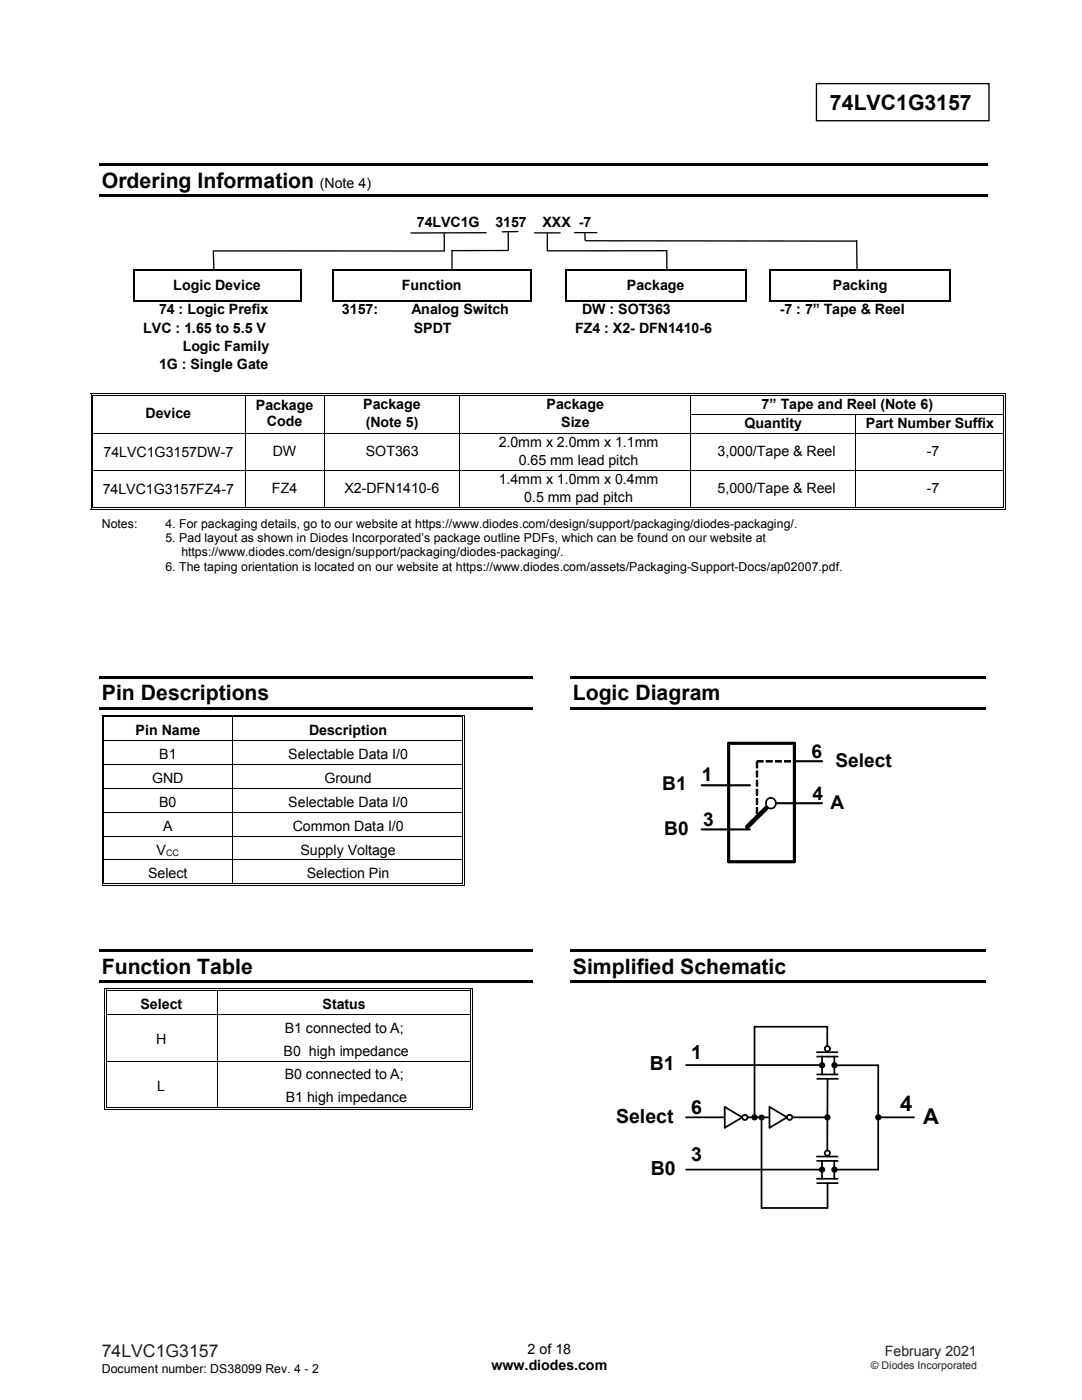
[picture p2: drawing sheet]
<svg xmlns="http://www.w3.org/2000/svg" width="216mm" height="279mm" viewBox="0 0 216 279" stroke-linecap="round" stroke-linejoin="round" font-family="sans-serif">
<path d="M162.9 16.7h34.4v7.4h-34.4z" fill-rule="evenodd" fill="#fff" stroke="#000" stroke-width=".26"/>
<g fill="#000">
<path d="M19.8 32.6h177.2v.5h-177.2z" fill-rule="evenodd"/>
<path d="M19.8 38.8h177.2v.5h-177.2z" fill-rule="evenodd"/>
<path d="M19.8 134.9h86.5v.5h-86.5z" fill-rule="evenodd"/>
<path d="M113.8 134.9h82.9v.5h-82.9z" fill-rule="evenodd"/>
<path d="M19.8 141.1h86.5v.5h-86.5z" fill-rule="evenodd"/>
<path d="M113.8 141.1h82.9v.5h-82.9z" fill-rule="evenodd"/>
<path d="M19.8 189.5h86.5v.5h-86.5z" fill-rule="evenodd"/>
<path d="M19.8 195.6h86.5v.5h-86.5z" fill-rule="evenodd"/>
<path d="M113.8 189.5h82.9v.5h-82.9z" fill-rule="evenodd"/>
<path d="M113.8 195.6h82.9v.5h-82.9z" fill-rule="evenodd"/>
<circle cx="164" cy="212.6" r=".52"/>
<circle cx="166.5" cy="212.6" r=".52"/>
<circle cx="150.6" cy="223" r=".52"/>
<circle cx="152" cy="223" r=".51"/>
<circle cx="164" cy="233.4" r=".52"/>
<circle cx="165.1" cy="223" r=".52"/>
<circle cx="166.5" cy="233.4" r=".52"/>
<circle cx="175.3" cy="223" r=".52"/>
</g>
<g fill="#000">
<path d="M26.5 53.7h.3v.4h-.3zM26.8 53.7h.4v.4h-.4zM59.9 53.7h.3v.4h-.3zM66.2 53.7h.3v.4h-.3zM66.5 53.7h.4v.4h-.4zM105.9 53.7h.3v.4h-.3zM112.7 53.7h.3v.4h-.3zM113 53.7h.4v.4h-.4zM148.8 53.7h.3v.4h-.3zM153.5 53.7h.3v.4h-.3zM153.8 53.7h.4v.4h-.4zM189.5 53.7h.3v.4h-.3z"/>
<path d="M18.1 78.5h.1v.5h-.1zM18.1 78.5h.5v.2h-.5zM18.4 78.8h.2v.2h-.2zM26.5 59.9h.3v.3h-.3zM26.8 59.9h.4v.3h-.4zM48.8 79h.2zM48.8 78.5h.5v.2h-.5zM48.8 78.8h.5v.2h-.5zM59.9 59.9h.3v.3h-.3zM64.7 79h.2zM64.7 78.5h.5v.2h-.5zM64.7 78.8h.5v.2h-.5z"/>
<path d="M66.2 59.9h.3v.3h-.3zM66.5 59.9h.4v.3h-.4zM80.6 59.9h.4v.3h-.4zM91.7 79h.2zM91.7 78.5h.5v.2h-.5zM91.7 78.8h.5v.2h-.5zM105.9 59.9h.3v.3h-.3zM112.7 59.9h.3v.3h-.3zM113 59.9h.4v.3h-.4zM137.8 79h.1zM137.8 78.5h.5v.2h-.5zM137.8 78.8h.5v.2h-.5z"/>
<path d="M148.8 59.9h.3v.3h-.3zM153.5 59.9h.3v.3h-.3zM153.8 59.9h.4v.3h-.4zM189.5 59.9h.3v.3h-.3zM200.2 78.5h.5v.2h-.5zM200.2 78.8h.1v.2h-.1zM200.5 78.5h.2v.5h-.2zM18.1 82.6h.1v.2h-.1zM18.1 86.4h.1v.2h-.1zM18.1 93.8h.1v.1h-.1zM18.4 82.6h.2v.2h-.2zM18.4 86.4h.2v.2h-.2z"/>
<path d="M18.4 93.8h.2v.1h-.2zM48.8 82.6h.2v.2h-.2zM48.8 86.4h.2v.2h-.2zM48.8 93.8h.2v.1h-.2zM64.7 82.6h.2v.2h-.2zM64.7 86.4h.2v.2h-.2zM64.7 93.8h.2v.1h-.2zM91.7 82.6h.2v.2h-.2zM91.7 86.4h.2v.2h-.2zM91.7 93.8h.2v.1h-.2zM137.8 82.6h.1v.2h-.1zM137.8 86.4h.1v.2h-.1z"/>
<path d="M137.8 93.8h.1v.1h-.1zM170.7 82.6h.2v.2h-.2zM170.7 86.4h.2v.2h-.2zM170.7 93.8h.2v.1h-.2zM200.2 82.6h.1v.2h-.1zM200.2 86.4h.1v.2h-.1zM200.2 93.8h.1v.1h-.1zM200.5 82.6h.2v.2h-.2zM200.5 86.4h.2v.2h-.2zM200.5 93.8h.2v.1h-.2zM18.1 101.2h.1v.5h-.1zM18.1 101.5h.5v.2h-.5z"/>
<path d="M18.4 101.2h.2v.1h-.2zM48.8 101.2h.5v.1h-.5zM48.8 101.5h.5v.2h-.5zM64.7 101.2h.5v.1h-.5zM64.7 101.5h.5v.2h-.5zM91.7 101.2h.5v.1h-.5zM91.7 101.5h.5v.2h-.5zM137.8 101.2h.5v.1h-.5zM137.8 101.5h.5v.2h-.5zM170.7 101.2h.5v.1h-.5zM170.7 101.5h.5v.2h-.5zM200.2 101.5h.5v.2h-.5z"/>
<path d="M200.2 101.2h.1v.1h-.1zM200.5 101.2h.2v.5h-.2zM20.3 142.6h.2v.6h-.2zM20.3 142.6h.5v.2h-.5zM20.3 147.7h.2v.2h-.2zM20.3 152.5h.2v.2h-.2zM20.3 157.3h.2v.1h-.2zM20.7 143h.1v.2h-.1zM20.7 143h.1v.1h-.1zM20.7 147.7h.1v.2h-.1zM20.7 152.5h.1v.2h-.1zM20.7 157.3h.1v.1h-.1z"/>
<path d="M46.4 143.1l.2 .1zM46.4 142.6h.5v.2h-.5zM46.4 143h.5v.1h-.5zM46.4 147.7h.2v.2h-.2zM46.4 152.5h.2v.2h-.2zM46.4 157.3h.2v.1h-.2zM92.2 142.6h.6v.2h-.6zM92.2 143h.2v.2h-.2zM92.2 143h.2v.1h-.2zM92.2 147.7h.2v.2h-.2zM92.2 152.5h.2v.2h-.2zM92.2 157.3h.2v.1h-.2z"/>
<path d="M92.6 142.6h.2v.6h-.2zM92.6 147.7h.2v.2h-.2zM92.6 152.5h.2v.2h-.2zM92.6 157.3h.2v.1h-.2zM20.3 162h.2v.2h-.2zM20.3 166.8h.2v.2h-.2zM20.3 171.5h.2v.2h-.2zM20.3 176.3h.2v.5h-.2zM20.3 176.7h.5v.1h-.5zM20.7 162h.1v.2h-.1zM20.7 166.8h.1v.2h-.1zM20.7 171.5h.1v.2h-.1z"/>
<path d="M20.7 176.3h.1v.2h-.1zM46.4 162h.2v.2h-.2zM46.4 166.8h.2v.2h-.2zM46.4 171.5h.2v.2h-.2zM46.4 176.3h.5v.2h-.5zM46.4 176.7h.5v.1h-.5zM92.2 162h.2v.2h-.2zM92.2 166.8h.2v.2h-.2zM92.2 171.5h.2v.2h-.2zM92.2 176.7h.6v.1h-.6zM92.2 176.3h.2v.2h-.2zM92.6 162h.2v.2h-.2z"/>
<path d="M92.6 166.8h.2v.2h-.2zM92.6 171.5h.2v.2h-.2zM92.6 176.3h.2v.5h-.2zM20.8 197.2h.2v.5h-.2zM20.8 197.2h.5v.2h-.5zM21.2 197.5h.1v.2h-.1zM43.2 197.7h.2zM43.2 197.2h.5v.2h-.5zM43.2 197.5h.5v.2h-.5zM93.9 197.2h.5v.2h-.5zM93.9 197.5h.1v.2h-.1zM94.2 197.2h.2v.5h-.2z"/>
<path d="M20.8 202.3h.2v.2h-.2zM20.8 211.7h.2v.1h-.2zM21.2 202.3h.1v.2h-.1zM21.2 211.7h.1v.1h-.1zM43.2 202.3h.2v.2h-.2zM43.2 211.7h.2v.1h-.2zM93.9 202.3h.1v.2h-.1zM93.9 211.7h.1v.1h-.1zM94.2 202.3h.2v.2h-.2zM94.2 211.7h.2v.1h-.2zM20.8 221h.2v.5h-.2zM20.8 221.4h.5v.1h-.5z"/>
<path d="M21.2 221h.1v.2h-.1zM43.2 221h.5v.2h-.5zM43.2 221.4h.5v.1h-.5zM93.9 221.4h.5v.1h-.5zM93.9 221h.1v.2h-.1zM94.2 221h.2v.5h-.2z"/>
<path d="M156.5 151.8h1.3v.3h-1.3zM154.7 151.8h1.2v.3h-1.2zM152.9 151.8h1.2v.3h-1.2zM151.1 151.8h1.2v.3h-1.2z"/>
<path d="M150.9 163h.3v.3h-.3zM150.9 161.1h.3v1.3h-.3zM150.9 159.3h.3v1.3h-.3zM150.9 157.5h.3v1.2h-.3zM150.9 155.7h.3v1.2h-.3zM150.9 153.9h.3v1.2h-.3zM150.9 152h.3v1.3h-.3z"/>
</g>
<g fill="none" stroke="#000" stroke-width=".34">
<path d="M26.7 54.1v5.8M27.2 53.9h32.7M60 54.1v5.8M66.4 54.1v5.8M66.9 53.9h39M106 54.1v5.8M112.9 54.1v5.8M113.4 53.9h35.4M148.9 54.1v5.8M153.7 54.1v5.8M154.2 53.9h35.3M189.7 54.1v5.8"/>
<path d="M27.2 60h32.7M66.9 60h13.7M81 60h24.9M113.4 60h35.4M154.2 60h35.3"/>
<circle cx="153.8" cy="160.2" r="1.03"/>
</g>
<g fill="none" stroke="#000" stroke-width=".2">
<path d="M18.2 79v3.6M18.5 79v3.6M18.6 78.6h30.2M18.6 78.9h30.2M48.9 79v3.6M49.3 78.6h15.4M49.3 78.9h15.4M64.8 79v3.6M65.2 78.6h26.5M65.2 78.9h26.5M91.8 79v3.6M92.2 78.6h45.6"/>
<path d="M92.2 78.9h45.6M137.8 79v3.6M138.3 78.6h61.9M138.3 78.9h61.9M200.2 79v3.6M200.6 79v3.6M18.2 82.8v3.6M18.2 86.6v7.2M18.2 93.9v7.3M18.5 82.8v3.6M18.5 86.6v7.2M18.5 93.9v7.3"/>
<path d="M18.6 86.5h30.2M18.6 93.9h30.2M48.9 82.8v3.6M48.9 86.6v7.2M48.9 93.9v7.3M49 86.5h15.7M49 93.9h15.7M64.8 82.8v3.6M64.8 86.6v7.2M64.8 93.9v7.3M64.9 86.5h26.8M64.9 93.9h26.8"/>
<path d="M91.8 82.8v3.6M91.8 86.6v7.2M91.8 93.9v7.3M91.9 86.5h45.9M91.9 93.9h45.9M137.8 82.8v3.6M137.8 86.6v7.2M137.8 93.9v7.3M137.9 82.7h32.8M137.9 86.5h32.8M137.9 93.9h32.8M170.8 82.8v3.6"/>
<path d="M170.8 86.6v7.2M170.8 93.9v7.3M170.9 82.7h29.3M170.9 86.5h29.3M170.9 93.9h29.3M200.2 82.8v3.6M200.2 86.6v7.2M200.2 93.9v7.3M200.6 82.8v3.6M200.6 86.6v7.2M200.6 93.9v7.3M18.6 101.6h30.2"/>
<path d="M18.6 101.3h30.2M49.3 101.6h15.4M49.3 101.3h15.4M65.2 101.6h26.5M65.2 101.3h26.5M92.2 101.6h45.6M92.2 101.3h45.6M138.3 101.6h32.4M138.3 101.3h32.4M171.2 101.6h29M171.2 101.3h29M20.4 143.2v4.5"/>
<path d="M20.4 147.9v4.6M20.4 152.7v4.6M20.4 157.4v4.6M20.7 143.2v4.5M20.7 147.9v4.6M20.7 152.7v4.6M20.7 157.4v4.6M20.8 142.7h25.6M20.8 143h25.6M20.8 147.8h25.6M20.8 152.6h25.6M20.8 157.4h25.6"/>
<path d="M46.5 143.2v4.5M46.5 147.9v4.6M46.5 152.7v4.6M46.5 157.4v4.6M46.6 147.8h45.6M46.6 152.6h45.6M46.6 157.4h45.6M46.9 142.7h45.3M46.9 143h45.3M92.3 143.2v4.5M92.3 147.9v4.6M92.3 152.7v4.6"/>
<path d="M92.3 157.4v4.6M92.7 143.2v4.5M92.7 147.9v4.6M92.7 152.7v4.6M92.7 157.4v4.6M150.9 152h.3v1.3h-.3zM150.9 153.9h.3v1.2h-.3zM150.9 155.7h.3v1.2h-.3zM150.9 157.5h.3v1.2h-.3zM150.9 159.3h.3v1.3h-.3zM151.1 151.8h1.2v.3h-1.2zM152.9 151.8h1.2v.3h-1.2z"/>
<path d="M154.7 151.8h1.2v.3h-1.2zM156.5 151.8h1.3v.3h-1.3zM20.4 162.2v4.6M20.4 167v4.5M20.4 171.7v4.6M20.7 162.2v4.6M20.7 167v4.5M20.7 171.7v4.6M20.8 162.1h25.6M20.8 166.9h25.6M20.8 171.6h25.6M20.8 176.7h25.6"/>
<path d="M20.8 176.4h25.6M46.5 162.2v4.6M46.5 167v4.5M46.5 171.7v4.6M46.6 162.1h45.6M46.6 166.9h45.6M46.6 171.6h45.6M46.9 176.7h45.3M46.9 176.4h45.3M92.3 162.2v4.6M92.3 167v4.5M92.3 171.7v4.6"/>
<path d="M92.7 162.2v4.6M92.7 167v4.5M92.7 171.7v4.6M150.9 161.1h.3v1.3h-.3zM150.9 163h.3v.3h-.3zM20.9 197.7v4.6M21.3 197.7v4.6M21.3 197.3h21.9M21.3 197.6h21.9M43.3 197.7v4.6M43.7 197.3h50.2M43.7 197.6h50.2"/>
<path d="M93.9 197.7v4.6M94.3 197.7v4.6M20.9 202.5v9.2M20.9 211.8v9.2M21.3 202.5v9.2M21.3 211.8v9.2M21.3 202.4h21.9M21.3 211.8h21.9M43.3 202.5v9.2M43.3 211.8v9.2M43.4 202.4h50.5M43.4 211.8h50.5"/>
<path d="M93.9 202.5v9.2M93.9 211.8v9.2M94.3 202.5v9.2M94.3 211.8v9.2M21.3 221.4h21.9M21.3 221.1h21.9M43.7 221.4h50.2M43.7 221.1h50.2"/>
<circle cx="164" cy="212.6" r=".52"/>
<circle cx="166.5" cy="212.6" r=".52"/>
<circle cx="150.6" cy="223" r=".52"/>
<circle cx="152" cy="223" r=".51"/>
<circle cx="164" cy="233.4" r=".52"/>
<circle cx="165.1" cy="223" r=".52"/>
<circle cx="166.5" cy="233.4" r=".52"/>
<circle cx="175.3" cy="223" r=".52"/>
</g>
<path d="M158.5 172v-23.7h-13.1v23.7h13" fill="none" stroke="#000" stroke-width=".63"/>
<path d="M140 156.7h9.6M158.6 151.9h5.4M140 165.5h9.6M155 160.3h9" fill="none" stroke="#000" stroke-width=".42"/>
<path d="M152.9 161.2l-3.8 3.8" fill="none" stroke="#000" stroke-width=".93"/>
<g fill="none" stroke="#000" stroke-width=".35">
<path d="M136.9 212.6h27M163 210h4.1M163 214.4h4.1M163 210.9h4.2M163.1 215.3h4.1M164 210.9v3.5M165.1 204.9v3.9M165.1 204.9h-14.5v18.1M165.1 215.3v14.3M166.5 210.9v3.5M166.7 212.6h8.5v20.8h-8.6M136.9 223h7.6"/>
<path d="M136.9 233.4h27.1M144.6 220.9v4.1M144.6 220.9l3.5 2.1-3.5 2.1M149.2 223h4.2M152 223v18.1h13.1v-5M153.5 220.9v4.1M153.5 220.9l3.5 2.1-3.5 2.1M158.2 223h6.9M163 230.8h4.1M163 235.2h4.1M163 231.7h4.2M163.1 236.1h4.1"/>
<path d="M164 231.7v3.5M166.5 231.7v3.5M175.4 223h7"/>
<circle cx="165.1" cy="209.3" r=".52"/>
<circle cx="148.6" cy="223" r=".52"/>
<circle cx="157.6" cy="223" r=".52"/>
<circle cx="165.1" cy="230.1" r=".52"/>
</g>
<g fill="none" stroke="#000" stroke-width=".26">
<path d="M42.6 50.2l.1 3.6M42.6 50.1h46M88.6 46.6l.1 3.5M90.2 50v3.9M97 46.4l-15 .1M101.3 50h-11.2M101.4 46.4v3.5M103.3 46.2l-3.1 .1M106.6 46.5h5.2M109.2 46.6v3.4M114.6 46.4h4.5M116.7 46.4l.1 1.5"/>
<path d="M116.8 48l54.1 .1M133.1 50.1v3.8M133.1 50l-23.9 .1M170.9 48l.1 5.9"/>
</g>
<g font-size="4.3">
<text x="179.6" y="221.7">4</text>
<text x="184.2" y="224.3">A</text>
</g>
<g font-size="4.2">
<text x="165.6" y="22">74LVC1G3157</text>
<text x="20.3" y="37.5">Ordering Information</text>
<text x="20.3" y="139.7">Pin Descriptions</text>
<text x="114.3" y="139.7">Logic Diagram</text>
<text x="20.3" y="194.3">Function Table</text>
<text x="114.3" y="194.3">Simplified Schematic</text>
</g>
<g font-size="3.9">
<text x="129.7" y="213.5">B1</text>
<text x="137.9" y="211.3">1</text>
<text x="122.9" y="224.2">Select</text>
<text x="137.9" y="222.2">6</text>
<text x="137.9" y="231.8">3</text>
<text x="129.9" y="234.6">B0</text>
</g>
<g font-size="3.8">
<text x="140" y="155.9">1</text>
<text x="161.9" y="151.3">6</text>
<text x="166.7" y="153.1">Select</text>
<text x="132.2" y="157.7">B1</text>
<text x="162.1" y="159.6">4</text>
<text x="165.7" y="161.4">A</text>
<text x="132.5" y="166.7">B0</text>
<text x="140.3" y="164.8">3</text>
</g>
<text font-size="3.5" fill="#231f20" x="20.3" y="270.9">74LVC1G3157</text>
<g font-size="2.8">
<text x="63.8" y="37.5">(Note 4)</text>
<text x="83.2" y="45.3">74LVC1G</text>
<text x="98.8" y="45.3">3157</text>
<text x="108.2" y="45.3">XXX -7</text>
<text x="34.6" y="57.9">Logic Device</text>
<text x="80.2" y="57.9">Function</text>
<text x="125.1" y="57.9">Package</text>
<text x="166.2" y="57.9">Packing</text>
<text x="31.7" y="62.7">74 : Logic Prefix</text>
<text x="68.2" y="62.7">3157:</text>
<text x="82.1" y="62.7">Analog Switch</text>
<text x="116.2" y="62.7">DW : SOT363</text>
<text x="155.6" y="62.7">-7 : 7” Tape &amp; Reel</text>
<text x="28.6" y="66.4">LVC : 1.65 to 5.5 V</text>
<text x="36.4" y="70.1">Logic Family</text>
<text x="82.5" y="66.4">SPDT</text>
<text x="114.8" y="66.4">FZ4 : X2- DFN1410-6</text>
<text x="31.7" y="73.7">1G : Single Gate</text>
<text x="29" y="83.5">Device</text>
<text x="51.1" y="81.8">Package</text>
<text x="72.5" y="81.7">Package</text>
<text x="109.1" y="81.6">Package</text>
<text x="152" y="81.6">7” Tape and Reel (Note 6)</text>
<text x="53.3" y="85.1">Code</text>
<text x="73" y="85.3">(Note 5)</text>
<text x="99.5" y="89.2">2.0mm x 2.0mm x 1.1mm</text>
<text x="112" y="85.2">Size</text>
<text x="148.5" y="85.3">Quantity</text>
<text x="172.8" y="85.3">Part Number Suffix</text>
<text x="20.7" y="91.2">74LVC1G3157DW-7</text>
<text x="54.4" y="91">DW</text>
<text x="73" y="91">SOT363</text>
<text x="103.5" y="92.8">0.65 mm lead pitch</text>
<text x="143.2" y="91">3,000/Tape &amp; Reel</text>
<text x="185" y="91">-7</text>
<text x="20.5" y="98.6">74LVC1G3157FZ4-7</text>
<text x="54.3" y="98.3">FZ4</text>
<text x="68.7" y="98.3">X2-DFN1410-6</text>
<text x="99.5" y="96.5">1.4mm x 1.0mm x 0.4mm</text>
<text x="104.6" y="100.1">0.5 mm pad pitch</text>
<text x="143.2" y="98.3">5,000/Tape &amp; Reel</text>
<text x="185" y="98.3">-7</text>
<text x="27.1" y="146.7">Pin Name</text>
<text x="61.7" y="146.7">Description</text>
<text x="31.7" y="151.5">B1</text>
<text x="57.5" y="151.5">Selectable Data I/0</text>
<text x="30.4" y="156.3">GND</text>
<text x="31.7" y="161">B0</text>
<text x="57.5" y="161">Selectable Data I/0</text>
<text x="64.8" y="156.3">Ground</text>
<text x="32.6" y="165.8">A</text>
<text x="58.4" y="165.8">Common Data I/0</text>
<text x="31.2" y="170.6">V</text>
<text x="59.9" y="170.6">Supply Voltage</text>
<text x="29.5" y="175.3">Select</text>
<text x="61.2" y="175.3">Selection Pin</text>
<text x="28" y="201.3">Select</text>
<text x="64.3" y="201.3">Status</text>
<text x="31.2" y="208.4">H</text>
<text x="56.8" y="206.1">B1 connected to A;</text>
<text x="56.6" y="210.7">B0 high impedance</text>
<text x="56.8" y="215.4">B0 connected to A;</text>
<text x="31.4" y="217.7">L</text>
<text x="57" y="220">B1 high impedance</text>
<text x="98.1" y="273.4">www.diodes.com</text>
<text x="105.3" y="270.2">2 of 18</text>
</g>
<text font-size="2.8" fill="#231f20" x="176.6" y="270.6">February 2021</text>
<g font-size="2.5">
<text x="20.3" y="105.4">Notes:</text>
<text x="33" y="105.4">4. For packaging details, go to our website at https://www.diodes.com/design/support/packaging/diodes-packaging/.</text>
<text x="33" y="113.9">6. The taping orientation is located on our website at https://www.diodes.com/assets/Packaging-Support-Docs/ap02007.pdf.</text>
<text x="33" y="108.2">5. Pad layout as shown in Diodes Incorporated’s package outline PDFs, which can be found on our website at</text>
<text x="36.2" y="111">https://www.diodes.com/design/support/packaging/diodes-packaging/.</text>
<text x="20.3" y="274">Document number: DS38099 Rev. 4 - 2</text>
</g>
<text font-size="2.1" fill="#231f20" x="173.7" y="273.2">© Diodes Incorporated</text>
<text font-size="1.8" x="33.1" y="170.9">CC</text>
</svg>
